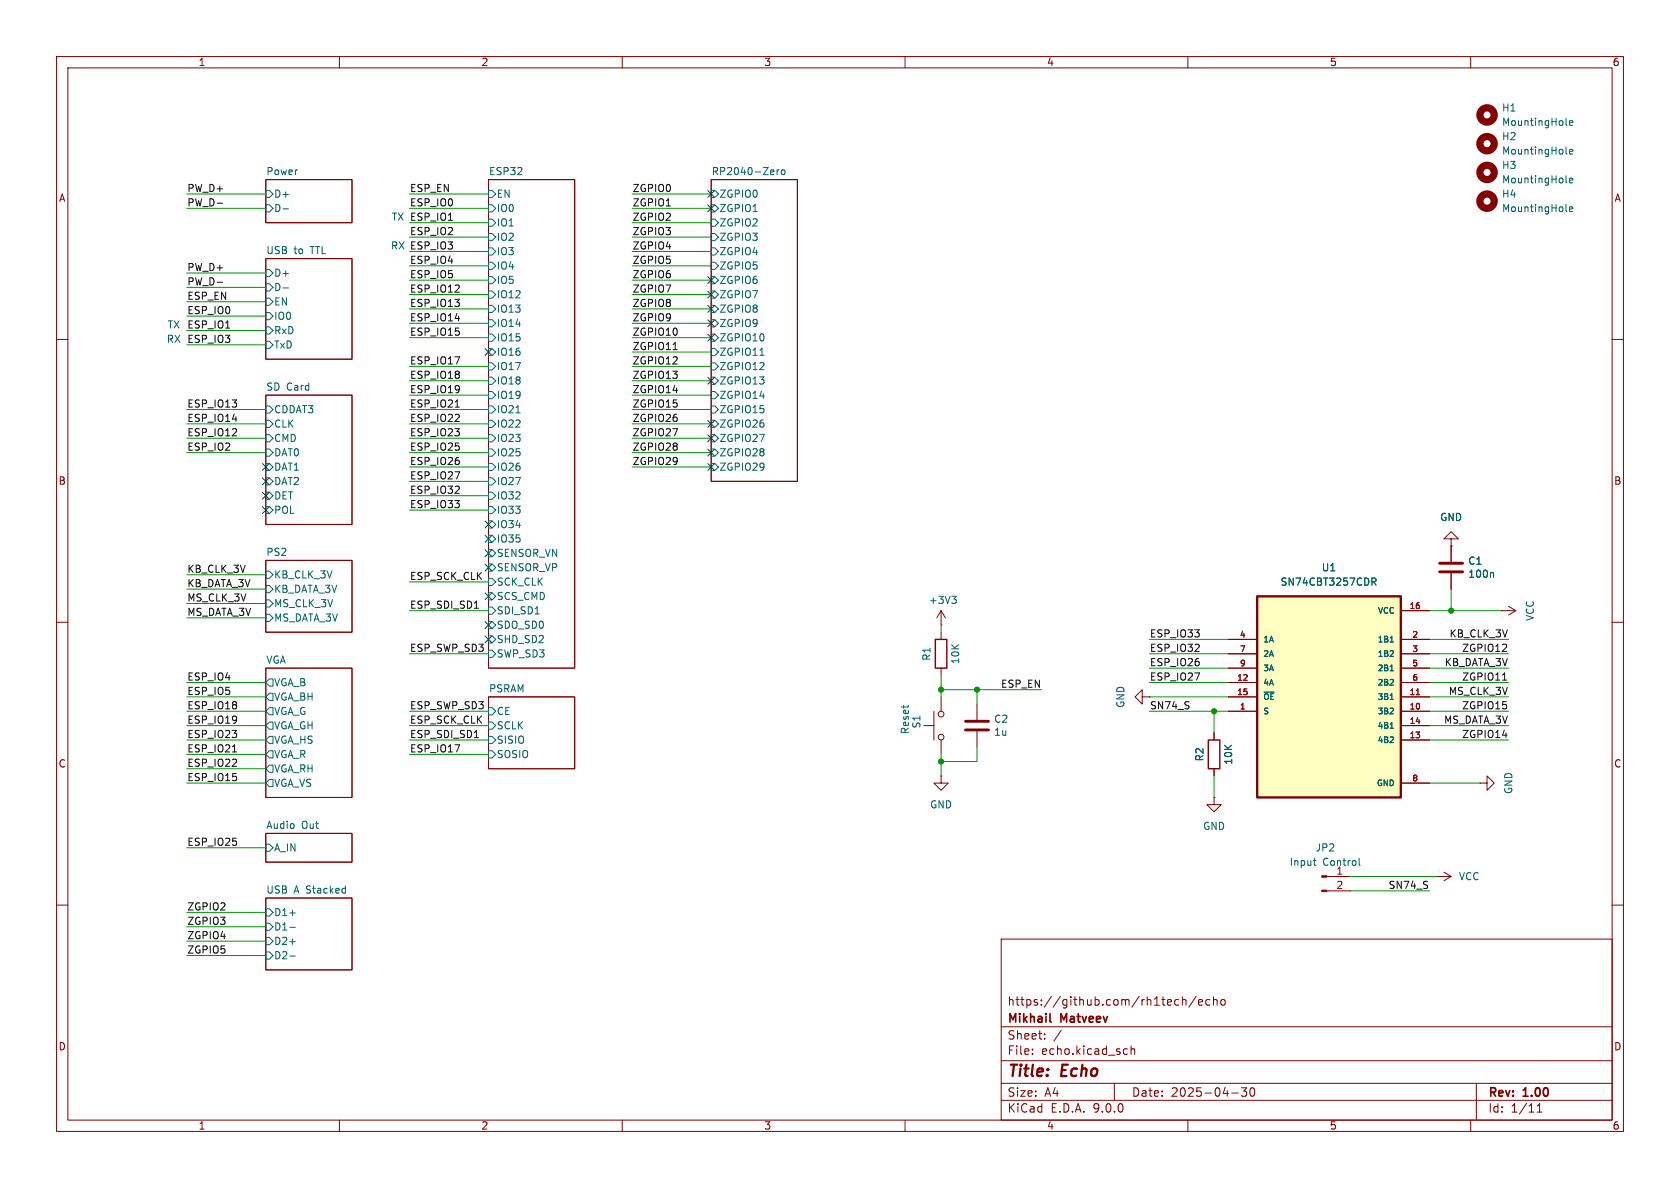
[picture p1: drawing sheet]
<svg xmlns="http://www.w3.org/2000/svg" width="297mm" height="210mm" viewBox="0 0 297 210" stroke-linecap="round" stroke-linejoin="round" font-family="sans-serif">
<g fill="none" stroke="#840000" stroke-width=".18">
<path d="M10 10h277v190h-277zM12 12h273v186h-273zM60 10v2M110 10v2M160 10v2M210 10v2M260 10v2M47 31.8h15.2v7.6h-15.2zM86.4 31.8h15.2v86.3h-15.2zM125.7 31.8h15.3v53.3h-15.3zM47 45.7h15.2v17.8h-15.2zM10 60h2"/>
<path d="M47 69.9h15.2v22.8h-15.2zM285 60h2M47 99.1h15.2v12.7h-15.2zM256.5 95.3h1.3l-1.3-1.3-1.2 1.3h1.2v1.2M256.5 96.5h.1M256.5 96.5v2.8M10 110h2M47 118.1h15.2v22.9h-15.2zM256.5 101.3v2.8M265.4 108h.1M265.4 108h2.6M266.7 107.2l1.3 .8"/>
<path d="M268 108l-1.3 .7M285 110h2M86.4 123.2h15.2v12.7h-15.2zM166.4 137.2v1.2h1.2l-1.2 1.3-1.3-1.3h1.3M166.4 137.2h.1M47 147.3h15.2v5.1h-15.2zM47 158.8h15.2v12.7h-15.2zM10 160h2M177 166h108v32h-108zM207.7 177.6l.3 .1 .4-.1M208.4 176.8l-.4-.1-.3 .1M209 176.8l.2-.1 .4 .1 .1 .9"/>
<path d="M209 176.2v1.5M211.5 176.1l-1.3 2M211.9 177.2l.7-.1-.1-.3-.4-.1-.2 .2 .1 .7h.5M213.9 176.8l-.4-.1-.3 .3v.4l.1 .2h.6M214.5 176.8l.2-.1 .4 .1 .1 .9M214.5 176.2v1.5M215.9 176.8l.2-.1 .4 .1 .1 .6-.1 .2-.4 .1-.2-.1zM285 160h2M60 198v2M110 198v2M160 198v2M177 194.5h108"/>
<path d="M177 191.5h108M177 187.5h108M177 181.5h108M182.5 186.3v.1M182.5 185.5v.1M184.7 183.6v.1M184.7 182.8v.1M187.6 182.1l-1.3 2M197 191.5v3M198.9 185.4l.4 .1M199.3 186.3l-.4 .1M200 185.5l.2-.1 .3 .1 .1 .9"/>
<path d="M200 184.9v1.5M210 198v2M217.7 193.2h1.2M219.5 192.3h.9l-.5 .6 .4 .1v.7l-.2 .1h-.4l-.2-.1M221.1 192.4l.2-.1a.81 .81 0 0 1 .6 .6 .81 .81 0 0 1-.3 .8l-.1 .1a.81 .81 0 0 1-.4-1.4zM260 198v2M261 191.5v6.5M271.7 196.6h.9M271.7 195.5l.5-.4v1.5"/>
</g>
<path d="M185.6 180.5l.2 .2" fill="none" stroke="#840000" stroke-width=".3"/>
<g fill="none" stroke="#006464" stroke-width=".18">
<path d="M47 33.7h.6l.7 .6-.7 .6h-.6zM47 36.2h.6l.7 .6-.7 .7h-.6zM50 36.9h1M86.4 36.2h.6l.6 .6-.6 .7h-.6zM86.4 38.7h.6l.6 .7-.6 .6h-.6zM86.4 33.7h.6l.6 .6-.6 .6h-.6zM125.7 33.7h.7l.6 .6-.6 .6h-.7zM125.7 36.2h.7l.6 .6-.6 .7h-.7zM125.7 38.7h.7l.6 .7-.6 .6h-.7zM137.4 30v.9M137.7 30l-.3 .3M138.2 30.1l.3-.1 .3 .3v.3l-.3 .3-.3-.1-.1-.2z"/>
<path d="M276.8 32.1l.2 .2M276.8 27.1l.2 .1M277.5 31.9l.6-.1-.1-.3h-.4l-.1 .2v.6h.5M277.5 26.8l.6-.1-.1-.2-.4-.1-.1 .2v.6h.5M47 47.6h.6l.7 .7-.7 .6h-.6zM47 50.2h.6l.7 .6-.7 .6h-.6zM47 52.7h.6l.7 .6-.7 .7h-.6zM47 55.2h.6l.7 .7-.7 .6h-.6zM47 57.8h.6l.7 .6-.7 .7h-.6zM50 50.9h1M86.4 41.3h.6l.6 .6-.6 .6h-.6zM86.4 43.8h.6l.6 .7-.6 .6h-.6z"/>
<path d="M86.4 46.4h.6l.6 .6-.6 .6h-.6zM86.4 48.9h.6l.6 .6-.6 .7h-.6zM86.4 51.4h.6l.6 .7-.6 .6h-.6zM86.4 54h.6l.6 .6-.6 .6h-.6zM86.4 56.5h.6l.6 .7-.6 .6h-.6zM86.4 59.1h.6l.6 .6-.6 .6h-.6zM125.7 41.3h.7l.6 .6-.6 .6h-.7zM125.7 43.8h.7l.6 .7-.6 .6h-.7zM125.7 46.4h.7l.6 .6-.6 .6h-.7zM125.7 48.9h.7l.6 .6-.6 .7h-.7zM125.7 51.4h.7l.6 .7-.6 .6h-.7zM125.7 54h.7l.6 .6-.6 .6h-.7z"/>
<path d="M125.7 56.5h.7l.6 .7-.6 .6h-.7zM125.7 59.1h.7l.6 .6-.6 .6h-.7zM47 71.8h.6l.7 .6-.7 .6h-.6zM47 74.3h.6l.7 .6-.7 .7h-.6zM47 76.8h.6l.7 .7-.7 .6h-.6zM47 79.4h.6l.7 .6-.7 .6h-.6zM47 60.3h.6l.7 .7-.7 .6h-.6zM86.4 61.6h.6l.6 .6-.6 .7h-.6zM86.4 64.1h.6l.6 .7-.6 .6h-.6zM86.4 66.7h.6l.6 .6-.6 .6h-.6zM86.4 69.2h.6l.6 .7-.6 .6h-.6zM86.4 71.8h.6l.6 .6-.6 .6h-.6z"/>
<path d="M86.4 74.3h.6l.6 .6-.6 .7h-.6zM86.4 76.8h.6l.6 .7-.6 .6h-.6zM86.4 79.4h.6l.6 .6-.6 .6h-.6zM91.2 73h.7M125.7 61.6h.7l.6 .6-.6 .7h-.7zM125.7 64.1h.7l.6 .7-.6 .6h-.7zM125.7 66.7h.7l.6 .6-.6 .6h-.7zM125.7 69.2h.7l.6 .7-.6 .6h-.7zM125.7 71.8h.7l.6 .6-.6 .6h-.7zM125.7 74.3h.7l.6 .6-.6 .7h-.7zM125.7 76.8h.7l.6 .7-.6 .6h-.7zM125.7 79.4h.7l.6 .6-.6 .6h-.7z"/>
<path d="M134.3 62.8h.8M47 81.9h.6l.7 .7-.7 .6h-.6zM47 84.5h.6l.7 .6-.7 .6h-.6zM47 87h.6l.7 .6-.7 .7h-.6zM47 89.5h.6l.7 .7-.7 .6h-.6zM86.4 81.9h.6l.6 .7-.6 .6h-.6zM86.4 84.5h.6l.6 .6-.6 .6h-.6zM86.4 87h.6l.6 .6-.6 .7h-.6zM86.4 89.5h.6l.6 .7-.6 .6h-.6zM86.4 92.1h.6l.6 .6-.6 .6h-.6zM86.4 94.6h.6l.6 .7-.6 .6h-.6zM86.4 97.2h.6l.6 .6-.6 .6h-.6z"/>
<path d="M86.4 99.7h.6l.6 .6-.6 .7h-.6zM125.7 81.9h.7l.6 .7-.6 .6h-.7zM47 101h.6l.7 .6-.7 .6h-.6zM47 103.5h.6l.7 .6-.7 .7h-.6zM47 106h.6l.7 .7-.7 .6h-.6zM47 108.6h.6l.7 .6-.7 .7h-.6zM86.4 102.2h.6l.6 .7-.6 .6h-.6zM86.4 104.8h.6l.6 .6-.6 .6h-.6zM86.4 107.3h.6l.6 .7-.6 .6h-.6zM86.4 109.9h.6l.6 .6-.6 .6h-.6zM86.4 112.4h.6l.6 .6-.6 .7h-.6zM86.4 114.9h.6l.6 .7-.6 .6h-.6z"/>
<path d="M263.9 101.2l.1 .2v.7M47 125.7l.6-.6h.7v1.3h-.7zM47.6 120h.7v1.3h-.7l-.6-.6zM47.6 122.6h.7v1.2h-.7l-.6-.6zM47.6 127.6h.7v1.3h-.7l-.6-.6zM47.6 130.2h.7v1.2h-.7l-.6-.6zM47.6 132.7h.7v1.3h-.7l-.6-.6zM47.6 135.3h.7v1.2h-.7l-.6-.6zM47.6 137.8h.7v1.3h-.7l-.6-.7zM86.4 125.1h.6l.6 .6-.6 .7h-.6zM86.4 127.6h.6l.6 .7-.6 .6h-.6zM86.4 130.2h.6l.6 .6-.6 .6h-.6z"/>
<path d="M86.4 132.7h.6l.6 .7-.6 .6h-.6zM47 149.2h.6l.7 .7-.7 .6h-.6zM47 160.7h.6l.7 .6-.7 .6h-.6zM47 163.2h.6l.7 .6-.7 .7h-.6zM47 165.7h.6l.7 .7-.7 .6h-.6zM47 168.3h.6l.7 .6-.7 .6h-.6zM51.2 161.4h1M51.2 163.9h1M51.2 166.5h1M51.2 169h1"/>
</g>
<g fill="none" stroke="#840000" stroke-width="1.3">
<circle cx="262.9" cy="30.5" r="1.27"/>
<circle cx="262.9" cy="25.4" r="1.27"/>
</g>
<path d="M254.5 99.6h4.1M254.5 101.1h4.1" fill="none" stroke="#840000" stroke-width=".51"/>
<path d="M222.2 105.4h25.4v35.6h-25.4z" fill="#ffffc2"/>
<path d="M222.2 105.4h25.4v35.6h-25.4z" fill="none" stroke="#840000" stroke-width=".41"/>
<g fill="none" stroke="#840000" stroke-width=".18">
<path d="M256.5 96.5h.1M256.5 96.5v2.8M166.4 110.5h.1M166.4 108v2.5M166.4 111.8v1.2M166.4 118.1v1.3M166.4 108l-.8 1.2M166.4 108l.7 1.2M217.2 113h5M217.2 115.6h5M217.2 118.1h5M247.6 113h5.1"/>
<path d="M247.6 115.6h5.1M247.6 118.1h5.1M247.6 108h5.1M256.5 101.3v2.8M163.3 128.3h1.8M165.1 125.7v5.1M166.4 123.2v2.5M166.4 130.8v2.6M172.7 124.5v2.8M172.7 129.3v2.8M201.9 123.2v-1.3l-1.2 1.3 1.2 1.3v-1.3h1.3M203.2 123.2h.1"/>
<path d="M214.6 129.5v1.3M214.6 135.9v1.3M217.2 120.7h5M217.2 123.2h5M217.2 125.7h5M247.6 120.7h5.1M247.6 123.2h5.1M247.6 125.7h5.1M247.6 128.3h5.1M247.6 130.8h5.1M247.6 138.4h5.1M261.6 138.4h1.3v-1.2l1.3 1.2-1.3 1.3v-1.3"/>
<path d="M261.6 138.4h.1M214.6 141v1.2h1.3l-1.3 1.3-1.2-1.3h1.2M214.6 141h.1M234.5 154.9h4.3M234.5 157.5h4.3M254 154.9h.1M254 154.9h2.5M255.3 154.2l1.2 .7M256.5 154.9l-1.2 .8"/>
<circle cx="166.4" cy="126.2" r=".51"/>
<circle cx="166.4" cy="130.3" r=".51"/>
</g>
<g fill="none" stroke="#006464" stroke-width=".18">
<path d="M276.8 37.2l.2 .2M276.8 22l.2 .2M277.5 37l.6-.1-.1-.3h-.4l-.1 .1v.6h.5M277.5 21.7l.6-.1-.1-.2-.4-.1-.1 .2v.6h.5M168.3 105.4h.7l-.4 .5M168.8 105.9l.2 .2v.3l-.2 .3M242.5 102.2h.5l.3 .2-.2 .4h-.6M242.8 102.8l.5 .6M245.8 113.5h.5M245.8 118.6h.5M263.9 101.2l.1 .2v.7M223.5 122.4h1.7"/>
<path d="M245.8 123.7h.5M245.8 128.7h.5M232.2 152.1h.5M232.3 152.8l.4 .2M240.3 151.7v1.1l.2 .2"/>
</g>
<path d="M250.4 122.8h.6" fill="none" stroke="#a90000" stroke-width=".18"/>
<path d="M165.4 113h2v5.1h-2zM213.6 130.8h2v5.1h-2z" fill="none" stroke="#840000" stroke-width=".25"/>
<g fill="#840000" stroke="#840000" stroke-width=".18">
<path d="M233.7 154.8h.8v.3h-.8z"/>
<path d="M233.7 157.4h.8v.2h-.8z"/>
</g>
<g fill="none" stroke="#840000" stroke-width="1.3">
<circle cx="262.9" cy="20.3" r="1.27"/>
<circle cx="262.9" cy="35.6" r="1.27"/>
</g>
<path d="M170.7 127.5h4.1M170.7 129h4.1" fill="none" stroke="#840000" stroke-width=".51"/>
<path d="M38.4 35.9h.9M38.4 49.9h.9M80.5 72h.7M119 61.8h.7M83.9 107.5h.7M41.1 132.9h.7M83.9 130.4h.7M265.6 120.2h.8" fill="none" stroke="#0f0f0f" stroke-width=".18"/>
<g fill="none" stroke="#009600" stroke-width=".18">
<path d="M33 34.3h14M33 36.8h14M72.4 34.3h14M72.4 36.8h14M72.4 39.4h14M111.8 34.3h13.9M111.8 36.8h13.9M111.8 39.4h13.9M33 48.3h14M33 50.8h14M33 53.3h14M33 58.4h14"/>
<path d="M33 55.9h14M72.4 59.7h14M72.4 47h14M72.4 49.5h14M72.4 44.5h14M72.4 52.1h14M72.4 54.6h14M72.4 41.9h14M72.4 57.2h14M111.8 59.7h13.9M111.8 47h13.9M111.8 49.5h13.9"/>
<path d="M111.8 44.5h13.9M111.8 52.1h13.9M111.8 54.6h13.9M111.8 41.9h13.9M111.8 57.2h13.9M33 77.5h14M33 74.9h14M33 72.4h14M33 61h14M72.4 77.5h14M72.4 74.9h14M72.4 69.9h14"/>
<path d="M72.4 72.4h14M72.4 64.8h14M72.4 67.3h14M111.8 77.5h13.9M111.8 74.9h13.9M111.8 69.9h13.9M111.8 72.4h13.9M111.8 64.8h13.9M111.8 62.2h13.9M111.8 67.3h13.9M33 80h14M72.4 82.6h14"/>
<path d="M72.4 90.2h14M72.4 80h14M72.4 85.1h14M72.4 87.6h14M111.8 82.6h13.9M111.8 80h13.9M33 106.7h14M33 104.1h14M33 109.2h14M33 101.6h14M72.4 108h14M72.4 115.6h14"/>
<path d="M72.4 102.9h14M166.4 110.5v1.3M166.4 119.4v3.8M203.2 113h14M203.2 115.6h14M203.2 118.1h14M252.7 108h12.7M252.7 113h14M252.7 115.6h14M252.7 118.1h14M256.5 104.1v3.9M33 135.9h14"/>
<path d="M33 133.4h14M33 130.8h14M33 128.3h14M33 138.4h14M33 125.7h14M33 123.2h14M33 120.7h14M72.4 133.4h14M72.4 130.8h14M72.4 128.3h14M72.4 125.7h14M166.4 133.4v3.8"/>
<path d="M166.4 121.9h17.7M172.7 132.1v2.5h-6.3M172.7 121.9v2.6M203.2 125.7h14M203.2 123.2h14M203.2 120.7h14M214.6 125.7v3.8M214.6 137.2v3.8M252.7 130.8h14M252.7 128.3h14M252.7 138.4h8.9M252.7 125.7h14"/>
<path d="M252.7 123.2h14M252.7 120.7h14M33 149.9h14M238.8 154.9h15.2M238.8 157.5h13.9M33 163.8h14M33 168.9h14M33 166.4h14M33 161.3h14"/>
</g>
<g fill="none" stroke="#000084" stroke-width=".18">
<path d="M125.1 33.7l1.2 1.2M125.1 36.2l1.2 1.2M126.3 33.7l-1.2 1.2M126.3 36.2l-1.2 1.2M125.1 48.9l1.2 1.2M125.1 54l1.2 1.2M125.1 51.5l1.2 1.2M125.1 56.5l1.2 1.3M125.1 59.1l1.2 1.2M126.3 48.9l-1.2 1.2M126.3 54l-1.2 1.2M126.3 51.5l-1.2 1.2"/>
<path d="M126.3 56.5l-1.2 1.3M126.3 59.1l-1.2 1.2M85.8 61.6l1.2 1.2M87 61.6l-1.2 1.2M125.1 79.4l1.2 1.2M125.1 74.3l1.2 1.2M125.1 66.7l1.2 1.2M125.1 76.9l1.2 1.2M126.3 79.4l-1.2 1.2M126.3 74.3l-1.2 1.2M126.3 66.7l-1.2 1.2M126.3 76.9l-1.2 1.2"/>
<path d="M46.4 81.9l1.2 1.3M46.4 84.5l1.2 1.2M46.4 89.6l1.2 1.2M46.4 87l1.2 1.2M47.6 81.9l-1.2 1.3M47.6 84.5l-1.2 1.2M47.6 89.6l-1.2 1.2M47.6 87l-1.2 1.2M85.8 99.7l1.2 1.2M85.8 92.1l1.2 1.2M85.8 97.2l1.2 1.2M85.8 94.6l1.2 1.3"/>
<path d="M87 99.7l-1.2 1.2M87 92.1l-1.2 1.2M87 97.2l-1.2 1.2M87 94.6l-1.2 1.3M125.1 81.9l1.2 1.3M126.3 81.9l-1.2 1.3M85.8 104.8l1.2 1.2M85.8 109.9l1.2 1.2M85.8 112.4l1.2 1.2M87 104.8l-1.2 1.2M87 109.9l-1.2 1.2M87 112.4l-1.2 1.2"/>
</g>
<g fill="#009600" stroke="#009600" stroke-width=".18">
<circle cx="166.4" cy="121.9" r=".46"/>
<circle cx="166.4" cy="134.6" r=".46"/>
<circle cx="172.7" cy="121.9" r=".46"/>
<circle cx="256.5" cy="108" r=".46"/>
<circle cx="214.6" cy="125.7" r=".46"/>
</g>
<g font-size="2.8" fill="#840000">
<text x="178" y="190.9">Title:</text>
<text x="187.7" y="190.9">Echo</text>
</g>
<g font-size="2.1" fill="#840000">
<text x="178" y="178">https://github.com/rh1tech/echo</text>
<text x="178" y="184">Sheet:</text>
<text x="178" y="181.2">Mikhail</text>
<text x="187.6" y="181.2">Matveev</text>
<text x="178" y="186.7">File:</text>
<text x="184.1" y="186.7">echo.kicad_sch</text>
<text x="178" y="196.9">KiCad</text>
<text x="178" y="194.1">Size:</text>
<text x="184.7" y="194.1">A4</text>
<text x="185.7" y="196.9">E.D.A.</text>
<text x="193.3" y="196.9">9.0.0</text>
<text x="200" y="194.1">Date:</text>
<text x="207" y="194.1">2025-04-30</text>
<text x="263" y="194.3">Rev:</text>
<text x="263" y="196.9">Id:</text>
<text x="267.1" y="196.9">1/11</text>
<text x="269.4" y="194.3">1.00</text>
</g>
<g font-size="1.8" fill="#840000">
<text x="35" y="11.9">1</text>
<text x="85" y="11.9">2</text>
<text x="135" y="11.9">3</text>
<text x="185" y="11.9">4</text>
<text x="235" y="11.9">5</text>
<text x="285" y="11.9">6</text>
<text x="10.3" y="35.9">A</text>
<text x="285.3" y="35.9">A</text>
<text x="10.3" y="85.9">B</text>
<text x="285.3" y="85.9">B</text>
<text x="10.3" y="135.9">C</text>
<text x="285.3" y="135.9">C</text>
<text x="10.3" y="185.9">D</text>
<text x="285.3" y="185.9">D</text>
<text x="35" y="199.9">1</text>
<text x="85" y="199.9">2</text>
<text x="135" y="199.9">3</text>
<text x="185" y="199.9">4</text>
<text x="235" y="199.9">5</text>
<text x="285" y="199.9">6</text>
</g>
<g font-size="1.8" fill="#006464">
<text x="265.4" y="19.9">H1</text>
<text x="265.4" y="22.5">MountingHole</text>
<text x="265.4" y="25">H2</text>
<text x="265.4" y="27.5">MountingHole</text>
<text x="47" y="31">Power</text>
<text x="48.4" y="35.2">D+</text>
<text x="86.4" y="31">ESP32</text>
<text x="87.7" y="35.2">EN</text>
<text x="125.7" y="31">RP2040-Zero</text>
<text x="127.1" y="35.2">ZGPIO0</text>
<text x="265.4" y="30.1">H3</text>
<text x="265.4" y="32.6">MountingHole</text>
<text x="265.4" y="35.2">H4</text>
<text x="48.4" y="37.7">D-</text>
<text x="87.7" y="37.7">IO0</text>
<text x="87.7" y="40.2">IO1</text>
<text x="127.1" y="37.7">ZGPIO1</text>
<text x="127.1" y="40.2">ZGPIO2</text>
<text x="265.4" y="37.7">MountingHole</text>
<text x="47" y="45">USB</text>
<text x="52" y="45">to</text>
<text x="55" y="45">TTL</text>
<text x="87.7" y="42.8">IO2</text>
<text x="87.7" y="45.3">IO3</text>
<text x="87.7" y="47.9">IO4</text>
<text x="127.1" y="42.8">ZGPIO3</text>
<text x="127.1" y="45.3">ZGPIO4</text>
<text x="127.1" y="47.9">ZGPIO5</text>
<text x="48.4" y="49.1">D+</text>
<text x="48.4" y="51.7">D-</text>
<text x="87.7" y="50.4">IO5</text>
<text x="87.7" y="52.9">IO12</text>
<text x="127.1" y="50.4">ZGPIO6</text>
<text x="127.1" y="52.9">ZGPIO7</text>
<text x="48.4" y="54.2">EN</text>
<text x="48.4" y="56.7">IO0</text>
<text x="48.4" y="59.3">RxD</text>
<text x="87.7" y="55.5">IO13</text>
<text x="87.7" y="58">IO14</text>
<text x="127.1" y="55.5">ZGPIO8</text>
<text x="127.1" y="58">ZGPIO9</text>
<text x="48.4" y="61.8">TxD</text>
<text x="87.7" y="60.6">IO15</text>
<text x="87.7" y="63.1">IO16</text>
<text x="87.7" y="65.6">IO17</text>
<text x="127.1" y="60.6">ZGPIO10</text>
<text x="127.1" y="63.1">ZGPIO11</text>
<text x="127.1" y="65.6">ZGPIO12</text>
<text x="47" y="69.1">SD Card</text>
<text x="87.7" y="68.2">IO18</text>
<text x="87.7" y="70.7">IO19</text>
<text x="127.1" y="68.2">ZGPIO13</text>
<text x="127.1" y="70.7">ZGPIO14</text>
<text x="48.4" y="73.3">CDDAT3</text>
<text x="48.4" y="75.8">CLK</text>
<text x="87.7" y="73.3">IO21</text>
<text x="87.7" y="75.8">IO22</text>
<text x="127.1" y="73.3">ZGPIO15</text>
<text x="127.1" y="75.8">ZGPIO26</text>
<text x="48.4" y="78.3">CMD</text>
<text x="48.4" y="80.9">DAT0</text>
<text x="48.4" y="83.4">DAT1</text>
<text x="87.7" y="78.3">IO23</text>
<text x="87.7" y="80.9">IO25</text>
<text x="87.7" y="83.4">IO26</text>
<text x="127.1" y="78.3">ZGPIO27</text>
<text x="127.1" y="80.9">ZGPIO28</text>
<text x="127.1" y="83.4">ZGPIO29</text>
<text x="48.4" y="86">DAT2</text>
<text x="48.4" y="88.5">DET</text>
<text x="87.7" y="86">IO27</text>
<text x="87.7" y="88.5">IO32</text>
<text x="48.4" y="91">POL</text>
<text x="87.7" y="91">IO33</text>
<text x="87.7" y="93.6">IO34</text>
<text x="254.5" y="92.3">GND</text>
<text x="47" y="98.3">PS2</text>
<text x="87.7" y="96.1">IO35</text>
<text x="87.7" y="98.7">SENSOR_VN</text>
<text x="87.7" y="101.2">SENSOR_VP</text>
<text x="233.6" y="101.2">U1</text>
<text x="259.5" y="100">C1</text>
<text x="48.4" y="102.5">KB_CLK_3V</text>
<text x="48.4" y="105">KB_DATA_3V</text>
<text x="48.4" y="107.5">MS_CLK_3V</text>
<text x="87.7" y="103.7">SCK_CLK</text>
<text x="87.7" y="106.3">SCS_CMD</text>
<text x="164.1" y="107">+3V3</text>
<text x="226.3" y="103.7">SN74CBT3257CDR</text>
<text x="259.5" y="102.3">100n</text>
<text x="48.4" y="110.1">MS_DATA_3V</text>
<text x="87.7" y="108.8">SDI_SD1</text>
<text x="87.7" y="111.4">SDO_SD0</text>
<text x="87.7" y="113.9">SHD_SD2</text>
<text x="271.4" y="109.9" transform="rotate(-90 271.4 109.9)">VCC</text>
<text x="47" y="117.4">VGA</text>
<text x="87.7" y="116.4">SWP_SD3</text>
<text x="164.7" y="116.9" transform="rotate(-90 164.7 116.9)">R1</text>
<text x="169.8" y="117.5" transform="rotate(-90 169.8 117.5)">10K</text>
<text x="48.4" y="121.5">VGA_B</text>
<text x="48.4" y="124.1">VGA_BH</text>
<text x="86.4" y="122.5">PSRAM</text>
<text x="199" y="125.2" transform="rotate(-90 199 125.2)">GND</text>
<text x="48.4" y="126.6">VGA_G</text>
<text x="48.4" y="129.1">VGA_GH</text>
<text x="48.4" y="131.7">VGA_HS</text>
<text x="87.7" y="126.6">CE</text>
<text x="87.7" y="129.1">SCLK</text>
<text x="87.7" y="131.7">SISIO</text>
<text x="160.9" y="129.9" transform="rotate(-90 160.9 129.9)">Reset</text>
<text x="162.9" y="128.9" transform="rotate(-90 162.9 128.9)">S1</text>
<text x="175.7" y="128">C2</text>
<text x="175.7" y="130.3">1u</text>
<text x="48.4" y="134.2">VGA_R</text>
<text x="48.4" y="136.8">VGA_RH</text>
<text x="87.7" y="134.2">SOSIO</text>
<text x="213" y="134.7" transform="rotate(-90 213 134.7)">R2</text>
<text x="218" y="135.3" transform="rotate(-90 218 135.3)">10K</text>
<text x="48.4" y="139.3">VGA_VS</text>
<text x="164.3" y="143.1">GND</text>
<text x="267.6" y="140.5" transform="rotate(-90 267.6 140.5)">GND</text>
<text x="47" y="146.6">Audio</text>
<text x="53.3" y="146.6">Out</text>
<text x="212.6" y="146.9">GND</text>
<text x="48.4" y="150.7">A_IN</text>
<text x="227.9" y="153.3">Input</text>
<text x="232.5" y="150.7">JP2</text>
<text x="233.8" y="153.3">Control</text>
<text x="236.1" y="154.7">1</text>
<text x="257.8" y="155.8">VCC</text>
<text x="47" y="158">USB</text>
<text x="52" y="158">A Stacked</text>
<text x="48.4" y="162.2">D1+</text>
<text x="48.4" y="164.7">D1-</text>
<text x="48.4" y="167.2">D2+</text>
<text x="48.4" y="169.8">D2-</text>
</g>
<g font-size="1.8" fill="#0f0f0f">
<text x="33" y="34">PW_D+</text>
<text x="72.4" y="34">ESP_EN</text>
<text x="111.8" y="34">ZGPIO0</text>
<text x="33" y="36.6">PW_D-</text>
<text x="72.4" y="41.6">ESP_IO2</text>
<text x="72.4" y="36.6">ESP_IO0</text>
<text x="111.8" y="36.6">ZGPIO1</text>
<text x="111.8" y="39.1">ZGPIO2</text>
<text x="111.8" y="41.6">ZGPIO3</text>
<text x="33" y="48">PW_D+</text>
<text x="72.4" y="46.7">ESP_IO4</text>
<text x="111.8" y="46.7">ZGPIO5</text>
<text x="111.8" y="44.2">ZGPIO4</text>
<text x="33" y="53.1">ESP_EN</text>
<text x="33" y="50.5">PW_D-</text>
<text x="72.4" y="51.8">ESP_IO12</text>
<text x="72.4" y="49.3">ESP_IO5</text>
<text x="111.8" y="49.3">ZGPIO6</text>
<text x="111.8" y="51.8">ZGPIO7</text>
<text x="33" y="55.6">ESP_IO0</text>
<text x="72.4" y="54.3">ESP_IO13</text>
<text x="72.4" y="56.9">ESP_IO14</text>
<text x="72.4" y="59.4">ESP_IO15</text>
<text x="111.8" y="54.3">ZGPIO8</text>
<text x="111.8" y="59.4">ZGPIO10</text>
<text x="111.8" y="56.9">ZGPIO9</text>
<text x="72.4" y="64.5">ESP_IO17</text>
<text x="111.8" y="62">ZGPIO11</text>
<text x="111.8" y="64.5">ZGPIO12</text>
<text x="72.4" y="67">ESP_IO18</text>
<text x="72.4" y="69.6">ESP_IO19</text>
<text x="111.8" y="69.6">ZGPIO14</text>
<text x="111.8" y="67">ZGPIO13</text>
<text x="33" y="77.2">ESP_IO12</text>
<text x="33" y="72.1">ESP_IO13</text>
<text x="33" y="74.7">ESP_IO14</text>
<text x="72.4" y="72.1">ESP_IO21</text>
<text x="72.4" y="74.7">ESP_IO22</text>
<text x="72.4" y="77.2">ESP_IO23</text>
<text x="111.8" y="77.2">ZGPIO27</text>
<text x="111.8" y="72.1">ZGPIO15</text>
<text x="111.8" y="74.7">ZGPIO26</text>
<text x="33" y="79.7">ESP_IO2</text>
<text x="72.4" y="79.7">ESP_IO25</text>
<text x="72.4" y="82.3">ESP_IO26</text>
<text x="111.8" y="82.3">ZGPIO29</text>
<text x="111.8" y="79.7">ZGPIO28</text>
<text x="72.4" y="84.8">ESP_IO27</text>
<text x="72.4" y="87.4">ESP_IO32</text>
<text x="72.4" y="89.9">ESP_IO33</text>
<text x="33" y="101.3">KB_CLK_3V</text>
<text x="33" y="103.9">KB_DATA_3V</text>
<text x="33" y="106.4">MS_CLK_3V</text>
<text x="72.4" y="102.6">ESP_SCK_CLK</text>
<text x="72.4" y="107.7">ESP_SDI_SD1</text>
<text x="33" y="109">MS_DATA_3V</text>
<text x="203.2" y="112.8">ESP_IO33</text>
<text x="256.2" y="112.8">KB_CLK_3V</text>
<text x="72.4" y="115.3">ESP_SWP_SD3</text>
<text x="203.2" y="117.8">ESP_IO26</text>
<text x="203.2" y="115.3">ESP_IO32</text>
<text x="255.3" y="117.8">KB_DATA_3V</text>
<text x="258.4" y="115.3">ZGPIO12</text>
<text x="33" y="125.5">ESP_IO18</text>
<text x="33" y="120.4">ESP_IO4</text>
<text x="33" y="122.9">ESP_IO5</text>
<text x="72.4" y="125.5">ESP_SWP_SD3</text>
<text x="176.9" y="121.7">ESP_EN</text>
<text x="203.2" y="125.5">SN74_S</text>
<text x="203.2" y="120.4">ESP_IO27</text>
<text x="256" y="122.9">MS_CLK_3V</text>
<text x="258.4" y="120.4">ZGPIO11</text>
<text x="258.4" y="125.5">ZGPIO15</text>
<text x="33" y="128">ESP_IO19</text>
<text x="33" y="130.5">ESP_IO23</text>
<text x="72.4" y="130.5">ESP_SDI_SD1</text>
<text x="72.4" y="128">ESP_SCK_CLK</text>
<text x="255.2" y="128">MS_DATA_3V</text>
<text x="258.4" y="130.5">ZGPIO14</text>
<text x="33" y="135.6">ESP_IO22</text>
<text x="33" y="133.1">ESP_IO21</text>
<text x="72.4" y="133.1">ESP_IO17</text>
<text x="33" y="138.2">ESP_IO15</text>
<text x="33" y="149.6">ESP_IO25</text>
<text x="33" y="161">ZGPIO2</text>
<text x="245.4" y="157.2">SN74_S</text>
<text x="33" y="163.6">ZGPIO3</text>
<text x="33" y="166.1">ZGPIO4</text>
<text x="33" y="168.6">ZGPIO5</text>
</g>
<g font-size="1.8" fill="#0000c2">
<text x="69.2" y="39.2">TX ESP_IO1</text>
<text x="69" y="44.3">RX ESP_IO3</text>
<text x="29.5" y="58.3">TX ESP_IO1</text>
<text x="29.4" y="60.8">RX ESP_IO3</text>
</g>
<text font-size="1.8" fill="#a90000" x="236.1" y="157.2">2</text>
<g font-size="1.4" fill="#a90000">
<text x="249.1" y="107.7">16</text>
<text x="219.1" y="112.8">4</text>
<text x="249.6" y="112.8">2</text>
<text x="219.1" y="115.3">7</text>
<text x="219.1" y="117.9">9</text>
<text x="249.6" y="115.3">3</text>
<text x="249.6" y="117.9">5</text>
<text x="218.6" y="120.4">12</text>
<text x="218.6" y="122.9">15</text>
<text x="219.1" y="125.5">1</text>
<text x="249.1" y="122.9">11</text>
<text x="249.1" y="125.5">10</text>
<text x="249.6" y="120.4">6</text>
<text x="249.1" y="128">14</text>
<text x="249.1" y="130.6">13</text>
<text x="249.6" y="138.2">8</text>
</g>
<g font-size="1.4" fill="#006464">
<text x="223.3" y="113.8">1A</text>
<text x="243.4" y="113.8">1B1</text>
<text x="243.5" y="108.7">VCC</text>
<text x="223.3" y="116.3">2A</text>
<text x="223.3" y="118.8">3A</text>
<text x="243.4" y="116.3">1B2</text>
<text x="243.4" y="118.8">2B1</text>
<text x="223.3" y="121.4">4A</text>
<text x="223.3" y="123.9">~{OE}</text>
<text x="243.4" y="121.4">2B2</text>
<text x="243.4" y="123.9">3B1</text>
<text x="223.3" y="126.5">S</text>
<text x="243.4" y="126.5">3B2</text>
<text x="243.4" y="129">4B1</text>
<text x="243.4" y="131.5">4B2</text>
<text x="243.3" y="139.2">GND</text>
</g>
</svg>
